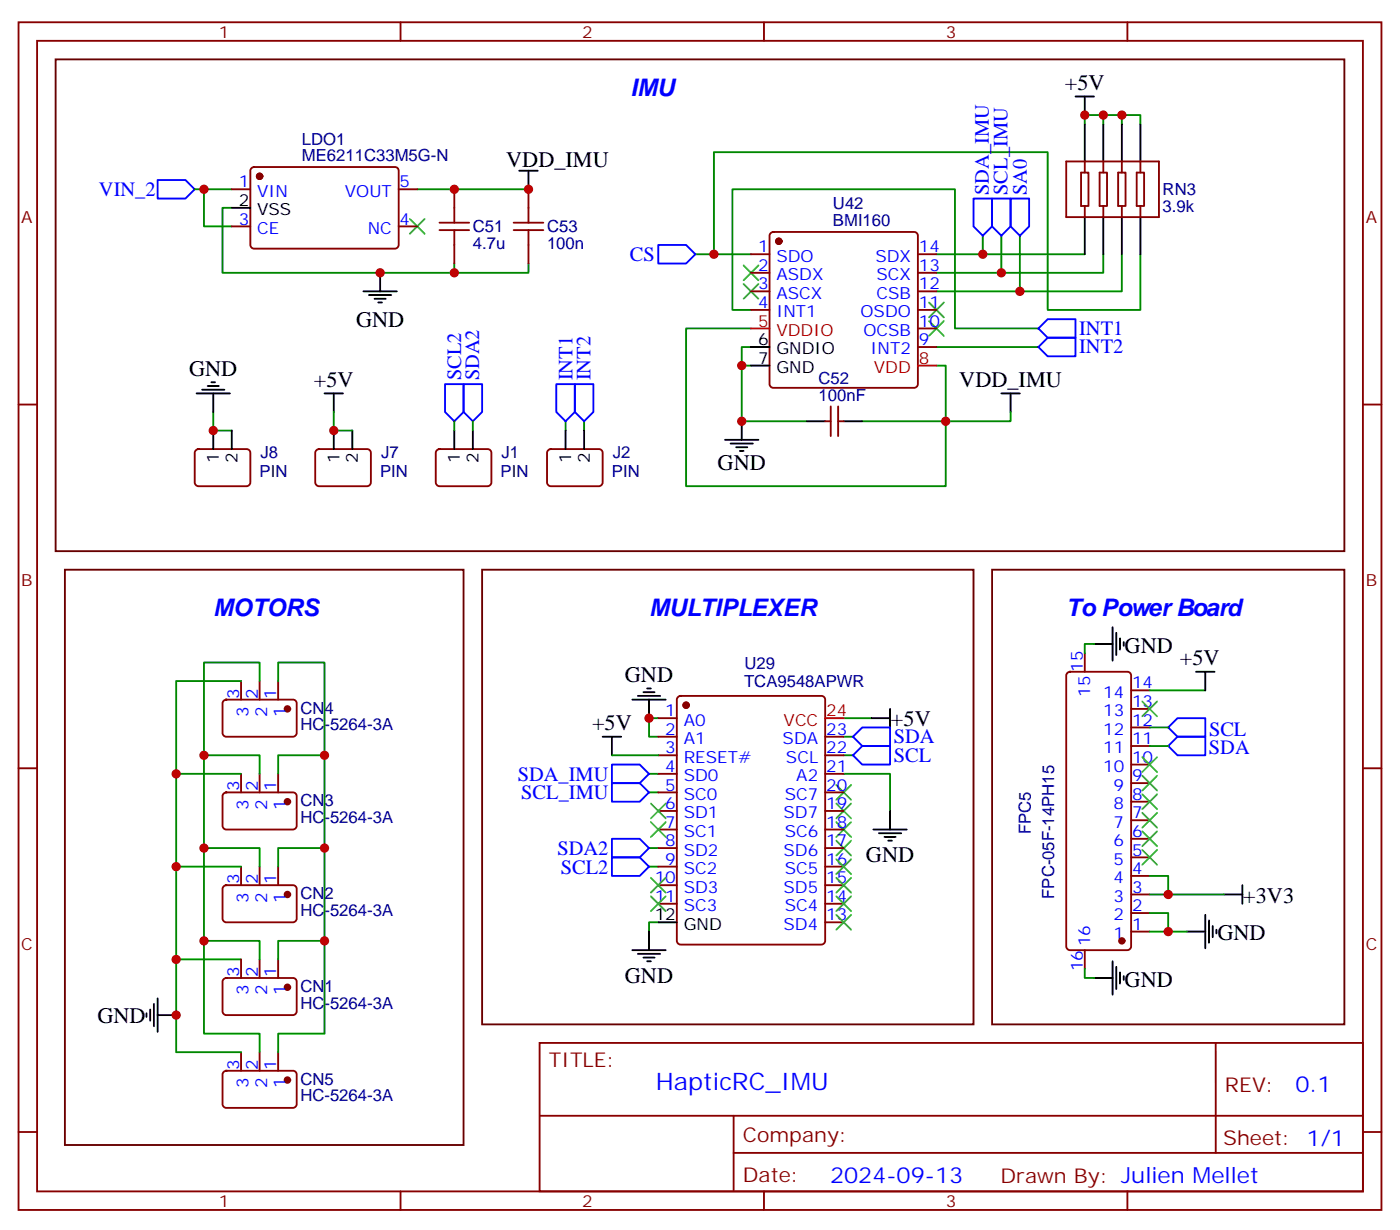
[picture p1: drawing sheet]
<svg xmlns="http://www.w3.org/2000/svg" width="266mm" height="234mm" viewBox="0 0 266 234" stroke-linecap="round" stroke-linejoin="round" font-family="sans-serif">
<g fill="none" stroke="#870000" stroke-width=".35">
<path d="M3.5 4.2h259.3v225.8h-259.3zM7.1 7.8h252.2v218.7h-252.2zM76.2 4.2v3.6M145.3 4.2v3.6M214.5 4.2v3.6M44.1 36h3.5M47.9 32l.4-.2h26.8a.71 .71 0 0 1 .7 .7v14.1a.76 .76 0 0 1-.7 .7h-26.8a.76 .76 0 0 1-.7-.7v-14.1zM75.8 36h3.6M86.4 36v6.3M100.5 36v6.3M202.8 30.7h17.7v10.6h-17.7zM205.7 32.8h1.4v6.4h-1.4z"/>
<path d="M206.4 30.7v2.1M206.4 39.2v2.1M209.2 32.8h1.4v6.4h-1.4zM209.9 30.7v2.1M209.9 39.2v2.1M212.7 32.8h1.4v6.4h-1.4zM213.4 30.7v2.1M213.4 39.2v2.1M216.3 32.8h1.4v6.4h-1.4zM217 30.7v2.1M217 39.2v2.1M44.1 43h3.5"/>
<path d="M75.8 43h3.6M83.6 42.3h5.7M83.6 43.7h5.7M86.4 43.7v6.4M97.7 42.3h5.7M97.7 43.7h5.7M100.5 43.7v6.4M142.9 48.3h3.5M142.9 51.9h3.5M142.9 55.4h3.5M142.9 58.9h3.5M146.6 44.3l.5-.2h26.8a.71 .71 0 0 1 .7 .7v28.2a.76 .76 0 0 1-.7 .7h-26.8a.76 .76 0 0 1-.7-.7v-28.2z"/>
<path d="M174.6 48.3h3.6M174.6 51.9h3.6M174.6 55.4h3.6M174.6 58.9h3.6M3.5 76.9h3.6M158 77.3v5.6M159.5 77.3v5.6M174.6 66h3.6M174.6 62.4h3.6M259.3 76.9h3.5M37.3 85.6l.4-.2h9.2a.71 .71 0 0 1 .7 .7v5.6a.76 .76 0 0 1-.7 .7h-9.2a.76 .76 0 0 1-.7-.7v-5.6zM60.2 85.6l.5-.2h9.1a.71 .71 0 0 1 .8 .7v5.6a.76 .76 0 0 1-.8 .7h-9.1a.76 .76 0 0 1-.7-.7v-5.6z"/>
<path d="M83.1 85.6l.5-.2h9.2a.71 .71 0 0 1 .7 .7v5.6a.76 .76 0 0 1-.7 .7h-9.2a.76 .76 0 0 1-.7-.7v-5.6zM104.3 85.6l.5-.2h9.1a.71 .71 0 0 1 .8 .7v5.6a.76 .76 0 0 1-.8 .7h-9.1a.76 .76 0 0 1-.7-.7v-5.6zM157 80.1h1M159.5 80.1h1M42.6 133.2l.4-.2h12.7a.71 .71 0 0 1 .7 .7v5.6a.76 .76 0 0 1-.7 .8h-12.7a.76 .76 0 0 1-.7-.8v-5.6zM45.9 129.5v3.5M49.4 129.5v3.5M52.9 129.5v3.5M125.2 136.5h3.6M129 132.5l.5-.2h26.8a.71 .71 0 0 1 .7 .7v45.9a.76 .76 0 0 1-.7 .7h-26.8a.76 .76 0 0 1-.7-.7v-45.9zM203.1 127.9l.5-.2h10.9a.71 .71 0 0 1 .7 .7v51.5a.76 .76 0 0 1-.7 .7h-10.9a.76 .76 0 0 1-.8-.7v-51.5zM206.4 124.2v3.5"/>
<path d="M215.2 131.2h3.5M215.2 134.8h3.5M215.2 138.3h3.5M3.5 146h3.6M42.6 150.8l.4-.2h12.7a.71 .71 0 0 1 .7 .7v5.7a.76 .76 0 0 1-.7 .7h-12.7a.76 .76 0 0 1-.7-.7v-5.7zM45.9 147.1v3.5M49.4 147.1v3.5M52.9 147.1v3.5M125.2 140.1h3.6M125.2 143.6h3.6M125.2 147.1h3.6M125.2 150.6h3.6"/>
<path d="M125.2 154.2h3.6M125.2 157.7h3.6M157 140.1h3.5M157 143.6h3.5M157 147.1h3.5M157 150.6h3.5M157 154.2h3.5M157 157.7h3.5M215.2 141.8h3.5M215.2 145.3h3.5M215.2 148.9h3.5M215.2 152.4h3.5"/>
<path d="M215.2 155.9h3.5M215.2 159.5h3.5M259.3 146h3.5M42.6 168.5l.4-.2h12.7a.71 .71 0 0 1 .7 .7v5.6a.76 .76 0 0 1-.7 .7h-12.7a.76 .76 0 0 1-.7-.7v-5.6zM45.9 164.7v3.6M49.4 164.7v3.6M52.9 164.7v3.6M125.2 161.2h3.6M125.2 164.7h3.6M125.2 168.3h3.6M125.2 171.8h3.6M157 161.2h3.5"/>
<path d="M157 164.7h3.5M157 168.3h3.5M157 171.8h3.5M157 175.3h3.5M215.2 163h3.5M215.2 166.5h3.5M215.2 170h3.5M215.2 173.6h3.5M215.2 177.1h3.5M42.6 186.1l.4-.2h12.7a.71 .71 0 0 1 .7 .7v5.7a.76 .76 0 0 1-.7 .7h-12.7a.76 .76 0 0 1-.7-.7v-5.7zM45.9 182.4v3.5M49.4 182.4v3.5"/>
<path d="M52.9 182.4v3.5M102.7 198.3h156.6v28.2h-156.6zM206.4 180.6v3.5M231.3 198.3v20.9M3.5 215.2h3.6M42.6 203.8l.4-.2h12.7a.71 .71 0 0 1 .7 .7v5.6a.76 .76 0 0 1-.7 .7h-12.7a.76 .76 0 0 1-.7-.7v-5.6zM45.9 200v3.6M49.4 200v3.6M52.9 200v3.6M102.7 212.1h156.5M139.6 219.2h119.6M139.6 212.1v14.1"/>
<path d="M259.3 215.2h3.5M76.2 226.5v3.5M145.3 226.5v3.5M214.5 226.5v3.5"/>
</g>
<g fill="#870000" stroke="#870000" stroke-width=".35">
<circle cx="54.7" cy="205.3" r=".53"/>
<circle cx="54.7" cy="187.7" r=".53"/>
<circle cx="54.7" cy="170" r=".53"/>
<circle cx="54.7" cy="152.4" r=".53"/>
<circle cx="54.7" cy="134.8" r=".53"/>
<circle cx="130.5" cy="134.1" r=".53"/>
<circle cx="213.4" cy="178.9" r=".53"/>
<circle cx="49.4" cy="33.5" r=".53"/>
<circle cx="148.2" cy="45.9" r=".53"/>
</g>
<g fill="none" stroke="#000" stroke-width=".35">
<path d="M204.6 18.3h3.5M206.4 18.3v3.6M44.1 39.5h3.5M98.8 32.5h3.5M100.5 32.5v3.5M206.4 23.6v7.1M209.9 23.6v7.1M213.4 23.6v7.1M217 23.6v7.1M69.1 55.4h6.4M70.2 56.1h4.2M71.3 56.8h2.1"/>
<path d="M72 57.5h.7M72.3 51.9v3.5M206.4 41.3v7M209.9 41.3v7M213.4 41.3v7M217 41.3v7M37.4 74.8h6.3M38.5 74.1h4.2M39.5 73.4h2.1M40.2 72.7h.7M40.6 74.8v3.5M61.7 74.8h3.6"/>
<path d="M63.5 74.8v3.5M142.9 66h3.5M142.9 69.5h3.5M190.5 74.8h3.5M192.3 74.8v3.5M40.6 81.8v3.6M44.1 81.8v3.6M63.5 81.8v3.6M67 81.8v3.6M86.4 81.8v3.6M90 81.8v3.6M107.6 81.8v3.6"/>
<path d="M111.1 81.8v3.6M137.9 83.6h6.4M139 84.3h4.2M140.1 85h2.1M140.8 85.7h.7M141.1 80.1v3.5M153.5 80.1h3.5M160.5 80.1h3.5M211.7 119.2v6.4M120.3 133h6.3M121.4 132.3h4.2M122.4 131.6h2.1"/>
<path d="M123.1 130.9h.7M123.5 133v3.5M165.8 136.5h3.5M169.3 134.8v3.5M208.1 122.4h3.6M212.4 120.3v4.2M213.1 121.4v2.1M213.8 122.1v.7M227.5 127.7h3.6M229.3 127.7v3.5M114.7 140.1h3.5M116.4 140.1v3.5"/>
<path d="M166.2 157.7h6.3M167.2 158.4h4.2M168.3 159.1h2.1M169 159.8h.7M169.3 154.2v3.5M123.5 177.1v3.5M125.2 175.3h3.6M225.8 177.1h3.5M229.3 173.9v6.4M230 175v4.2M230.7 176v2.2M231.4 176.7v.7"/>
<path d="M232.8 170h3.6M236.4 168.3v3.5M27.9 192.6v.7M28.6 191.9v2.1M29.3 190.9v4.2M30 193h3.5M30 189.8v6.3M120.3 180.6h6.3M121.4 181.3h4.2M122.4 182h2.1M123.1 182.7h.7M208.1 185.9h3.6"/>
<path d="M211.7 182.7v6.4M212.4 183.8v4.2M213.1 184.9v2.1M213.8 185.6v.7"/>
</g>
<g fill="none" stroke="#008700" stroke-width=".35">
<path d="M37 36h7.1M38.8 36v7h5.3M44.1 39.5h-1.8v12.4h44.1v-1.8M79.4 36h21.1M206.4 23.6v-1.7h3.5v1.7M209.9 21.9h3.5v1.7M213.4 21.9h3.6v1.7M100.5 50.1v1.8h-14.1M132.3 48.3h10.6M135.8 48.3v-19.4h63.5v30h17.7v-10.6M142.9 58.9h-3.6v-22.9h42.4v26.4h15.9M178.2 48.3h28.2"/>
<path d="M187 44.8v3.5M190.5 44.8v7.1M194 44.8v10.6M209.9 48.3v3.6h-31.7M213.4 48.3v7.1h-35.2M40.6 78.3v3.5h3.5M63.5 78.3v3.5h3.5M141.1 69.5v10.6h12.4M142.9 62.4h-12.4v30h49.4v-22.9h-1.7M142.9 66h-1.8v3.5h1.8M178.2 66h19.4M192.3 78.3v1.8h-28.3"/>
<path d="M86.4 80.1v1.7M90 80.1v1.7M107.6 80.1v1.7M111.1 80.1v1.7M45.9 129.5h-12.4v17.6M49.4 129.5v-3.6h-10.6v17.7M52.9 129.5v-3.6h8.8v17.7M125.2 136.5h-1.7v3.6h1.7M160.5 136.5h5.3M208.1 122.4h-1.7v1.8M218.7 138.3h3.5M218.7 131.2h10.6"/>
<path d="M45.9 147.1h-12.4v17.6M49.4 147.1v-3.5h-10.6v17.6M52.9 147.1v-3.5h8.8v17.6M116.4 143.6h8.8M123.5 150.6h1.7M123.5 147.1h1.7M160.5 147.1h8.8v7.1M160.5 143.6h1.8M160.5 140.1h1.8M218.7 141.8h3.5M45.9 164.7h-12.4v17.7M49.4 164.7v-3.5h-10.6v17.7"/>
<path d="M52.9 164.7v-3.5h8.8v17.7M123.5 164.7h1.7M123.5 161.2h1.7M125.2 175.3h-1.7v1.8M218.7 173.6h3.5v3.5M218.7 166.5h3.5v3.5M218.7 177.1h7.1M218.7 170h14.1M45.9 182.4h-12.4v17.6h12.4M49.4 182.4v-3.5h-10.6v17.6h10.6v3.5M52.9 182.4v-3.5h8.8v17.6h-8.8v3.5M206.4 184.1v1.8h1.7"/>
</g>
<path d="M10.6 11.3h245.2v93.5h-245.2zM12.3 108.3h75.9v109.4h-75.9zM91.7 108.3h93.5v86.4h-93.5zM188.7 108.3h67.1v86.4h-67.1z" fill="none" stroke="#600" stroke-width=".35"/>
<g fill="none" stroke="#3c3" stroke-width=".35">
<path d="M78 41.6l2.8 2.8M80.8 41.6l-2.8 2.8M141.5 54l2.8 2.8M141.5 50.4l2.8 2.9M144.3 54l-2.8 2.8M144.3 50.4l-2.8 2.9M176.7 57.5l2.9 2.8M179.6 57.5l-2.9 2.8M176.7 61l2.9 2.9M179.6 61l-2.9 2.9M217.3 133.3l2.8 2.9M220.1 133.3l-2.8 2.9"/>
<path d="M123.8 152.8l2.8 2.8M123.8 156.3l2.8 2.8M126.6 152.8l-2.8 2.8M126.6 156.3l-2.8 2.8M159.1 159.8l2.8 2.8M159.1 156.3l2.8 2.8M159.1 152.8l2.8 2.8M159.1 149.2l2.8 2.8M161.9 159.8l-2.8 2.8M161.9 156.3l-2.8 2.8M161.9 152.8l-2.8 2.8M161.9 149.2l-2.8 2.8"/>
<path d="M217.3 143.9l2.8 2.9M217.3 147.5l2.8 2.8M217.3 151l2.8 2.8M217.3 154.5l2.8 2.8M217.3 158l2.8 2.9M220.1 143.9l-2.8 2.9M220.1 147.5l-2.8 2.8M220.1 151l-2.8 2.8M220.1 154.5l-2.8 2.8M220.1 158l-2.8 2.9M123.8 166.9l2.8 2.8M123.8 170.4l2.8 2.8"/>
<path d="M126.6 166.9l-2.8 2.8M126.6 170.4l-2.8 2.8M159.1 163.3l2.8 2.9M159.1 166.9l2.8 2.8M159.1 170.4l2.8 2.8M159.1 173.9l2.8 2.8M161.9 163.3l-2.8 2.9M161.9 166.9l-2.8 2.8M161.9 170.4l-2.8 2.8M161.9 173.9l-2.8 2.8M217.3 161.6l2.8 2.8M220.1 161.6l-2.8 2.8"/>
</g>
<g fill="none" stroke="#00f" stroke-width=".35">
<path d="M30 34.2h5.3l1.7 1.8-1.7 1.7h-5.3zM185.2 37.7h3.5v5.3l-1.7 1.8-1.8-1.8zM188.7 37.7h3.6v5.3l-1.8 1.8-1.8-1.8zM192.3 37.7h3.5v5.3l-1.8 1.8-1.7-1.8zM125.2 46.6h5.3l1.8 1.7-1.8 1.8h-5.3zM84.7 73h3.5v5.3l-1.8 1.8-1.7-1.8zM88.2 73h3.5v5.3l-1.7 1.8-1.8-1.8zM105.8 73h3.6v5.3l-1.8 1.8-1.8-1.8zM109.4 73h3.5v5.3l-1.8 1.8-1.7-1.8zM197.6 62.4l1.7-1.7h5.3v3.5h-5.3zM197.6 66l1.7-1.8h5.3v3.5h-5.3zM224 136.5h5.3v3.6h-5.3l-1.8-1.8z"/>
<path d="M116.4 148.9h5.3l1.8 1.7-1.8 1.8h-5.3zM116.4 145.3h5.3l1.8 1.8-1.8 1.8h-5.3zM116.4 159.5h5.3l1.8 1.7-1.8 1.8h-5.3zM162.3 143.6l1.7-1.8h5.3v3.5h-5.3zM162.3 140.1l1.7-1.8h5.3v3.5h-5.3zM222.2 141.8l1.8-1.7h5.3v3.5h-5.3zM116.4 163h5.3l1.8 1.7-1.8 1.8h-5.3z"/>
</g>
<path d="M142.9 62.4h3.5M174.6 69.5h3.6M157 136.5h3.5" fill="none" stroke="#f00" stroke-width=".35"/>
<g fill="#c00">
<circle cx="38.8" cy="178.9" r=".88"/>
<circle cx="38.8" cy="161.2" r=".88"/>
<circle cx="38.8" cy="143.6" r=".88"/>
<circle cx="33.5" cy="193" r=".88"/>
<circle cx="33.5" cy="182.4" r=".88"/>
<circle cx="33.5" cy="164.7" r=".88"/>
<circle cx="33.5" cy="147.1" r=".88"/>
<circle cx="61.7" cy="178.9" r=".88"/>
<circle cx="61.7" cy="161.2" r=".88"/>
<circle cx="61.7" cy="143.6" r=".88"/>
<circle cx="123.5" cy="136.5" r=".88"/>
<circle cx="63.5" cy="81.8" r=".88"/>
<circle cx="40.6" cy="81.8" r=".88"/>
<circle cx="222.3" cy="177.1" r=".88"/>
<circle cx="222.3" cy="170" r=".88"/>
<circle cx="100.5" cy="36" r=".88"/>
<circle cx="86.4" cy="51.9" r=".88"/>
<circle cx="86.4" cy="36" r=".88"/>
<circle cx="72.3" cy="51.9" r=".88"/>
<circle cx="38.8" cy="36" r=".88"/>
<circle cx="179.9" cy="80.1" r=".88"/>
<circle cx="141.1" cy="80.1" r=".88"/>
<circle cx="141.1" cy="69.5" r=".88"/>
<circle cx="135.8" cy="48.3" r=".88"/>
<circle cx="194" cy="55.4" r=".88"/>
<circle cx="213.4" cy="21.9" r=".88"/>
<circle cx="209.9" cy="21.9" r=".88"/>
<circle cx="206.4" cy="21.9" r=".88"/>
<circle cx="187" cy="48.3" r=".88"/>
<circle cx="190.5" cy="51.9" r=".88"/>
</g>
<g font-size="4.6" fill="#00f">
<text x="119.9" y="18.3">IMU</text>
<text x="40.6" y="117.1">MOTORS</text>
<text x="123.5" y="117.1">MULTIPLEXER</text>
<text x="202.8" y="117.1">To Power Board</text>
<text x="124.7" y="207.3">HapticRC_IMU</text>
</g>
<g font-size="4.2">
<text x="202.6" y="17.2">+5V</text>
<text x="96.3" y="31.8">VDD_IMU</text>
<text x="67.7" y="62.1">GND</text>
<text x="36" y="71.5">GND</text>
<text x="59.7" y="73.6">+5V</text>
<text x="182.5" y="73.6">VDD_IMU</text>
<text x="136.5" y="89.3">GND</text>
<text x="214" y="124.1">GND</text>
<text x="118.9" y="129.6">GND</text>
<text x="224.5" y="126.5">+5V</text>
<text x="169.5" y="137.9">+5V</text>
<text x="112.6" y="138.8">+5V</text>
<text x="164.7" y="163.9">GND</text>
<text x="236.5" y="171.7">+3V3</text>
<text x="231.6" y="178.7">GND</text>
<text x="118.9" y="186.8">GND</text>
<text x="214" y="187.6">GND</text>
<text x="18.5" y="194.4">GND</text>
</g>
<g font-size="4.2" fill="#00f">
<text x="246.5" y="207.5">0.1</text>
<text x="157.9" y="224.9">2024-09-13</text>
</g>
<g font-size="3.9" fill="#00f">
<text x="18.8" y="37.3">VIN_2</text>
<text x="188.1" y="37" transform="rotate(-90 188.1 37)">SDA_IMU</text>
<text x="191.7" y="37" transform="rotate(-90 191.7 37)">SCL_IMU</text>
<text x="195.4" y="37" transform="rotate(-90 195.4 37)">SA0</text>
<text x="119.8" y="49.6">CS</text>
<text x="205.3" y="63.6">INT1</text>
<text x="205.3" y="67.1">INT2</text>
<text x="87.7" y="72.3" transform="rotate(-90 87.7 72.3)">SCL2</text>
<text x="91.1" y="72.3" transform="rotate(-90 91.1 72.3)">SDA2</text>
<text x="108.9" y="72.3" transform="rotate(-90 108.9 72.3)">INT1</text>
<text x="112.3" y="72.3" transform="rotate(-90 112.3 72.3)">INT2</text>
<text x="170" y="141.2">SDA</text>
<text x="230" y="143.4">SDA</text>
<text x="230" y="139.8">SCL</text>
<text x="98.5" y="148.4">SDA_IMU</text>
<text x="170" y="144.8">SCL</text>
<text x="99.2" y="151.9">SCL_IMU</text>
<text x="106" y="162.6">SDA2</text>
<text x="106.7" y="166.1">SCL2</text>
</g>
<g font-size="3.9" fill="#800">
<text x="104.4" y="202.8">TITLE:</text>
<text x="233.1" y="207.5">REV:</text>
<text x="141.3" y="217">Company:</text>
<text x="232.7" y="217.7">Sheet: 1/1</text>
<text x="141.3" y="224.7">Date:</text>
<text x="190.4" y="224.8">Draw</text>
<text x="200.5" y="224.8">n By: Julien Mellet</text>
</g>
<g font-size="3.2" fill="#800">
<text x="41.6" y="7.2">1</text>
<text x="110.8" y="7.2">2</text>
<text x="179.9" y="7.2">3</text>
<text x="4.1" y="42.3">A</text>
<text x="259.8" y="42.3">A</text>
<text x="4.1" y="111.5">B</text>
<text x="259.8" y="111.5">B</text>
<text x="4.1" y="180.6">C</text>
<text x="259.8" y="180.6">C</text>
<text x="41.6" y="229.5">1</text>
<text x="110.8" y="229.5">2</text>
<text x="179.9" y="229.5">3</text>
</g>
<g font-size="3.2" fill="#000080">
<text x="57.4" y="27.5">LDO1</text>
<text x="57.4" y="30.7">ME6211C33M5G-N</text>
<text x="158.5" y="39.7">U42</text>
<text x="221.2" y="40.3">3.9k</text>
<text x="221.2" y="37.1">RN3</text>
<text x="90" y="47.3">4.7u</text>
<text x="90" y="44.1">C51</text>
<text x="104.1" y="47.4">100n</text>
<text x="104.1" y="44.2">C53</text>
<text x="158.5" y="43">BMI160</text>
<text x="155.7" y="76.2">100nF</text>
<text x="155.7" y="73">C52</text>
<text x="49.6" y="87.1">J8</text>
<text x="72.5" y="87.1">J7</text>
<text x="95.4" y="87.1">J1</text>
<text x="116.6" y="87.1">J2</text>
<text x="49.4" y="90.7">PIN</text>
<text x="72.3" y="90.7">PIN</text>
<text x="95.2" y="90.7">PIN</text>
<text x="116.4" y="90.7">PIN</text>
<text x="141.6" y="130.6">TCA9548APWR</text>
<text x="141.6" y="127.2">U29</text>
<text x="57.1" y="135.6">CN4</text>
<text x="57.1" y="138.8">HC-5264-3A</text>
<text x="57.1" y="153.3">CN3</text>
<text x="57.1" y="156.5">HC-5264-3A</text>
<text x="196.1" y="158.6" transform="rotate(-90 196.1 158.6)">FPC5</text>
<text x="57.1" y="170.9">CN2</text>
<text x="200.6" y="170.9" transform="rotate(-90 200.6 170.9)">FPC-05F-14PH15</text>
<text x="57.1" y="174.1">HC-5264-3A</text>
<text x="57.1" y="191.7">HC-5264-3A</text>
<text x="57.1" y="188.6">CN1</text>
<text x="57.1" y="209.4">HC-5264-3A</text>
<text x="57.1" y="206.2">CN5</text>
</g>
<g font-size="3.2" fill="#00f">
<text x="45.4" y="35.6">1</text>
<text x="76" y="35.6">5</text>
<text x="48.9" y="37.4">VIN</text>
<text x="65.6" y="37.4">VOUT</text>
<text x="45.4" y="42.7">3</text>
<text x="48.9" y="44.4">CE</text>
<text x="70" y="44.4">NC</text>
<text x="76" y="42.7">4</text>
<text x="144.2" y="48">1</text>
<text x="174.8" y="48">14</text>
<text x="144.2" y="51.5">2</text>
<text x="147.7" y="49.7">SDO</text>
<text x="147.7" y="53.3">ASDX</text>
<text x="166.5" y="49.7">SDX</text>
<text x="166.8" y="53.3">SCX</text>
<text x="174.8" y="51.5">13</text>
<text x="144.2" y="55">3</text>
<text x="144.2" y="58.6">4</text>
<text x="147.7" y="56.8">ASCX</text>
<text x="166.8" y="56.8">CSB</text>
<text x="174.8" y="58.6">11</text>
<text x="174.8" y="55">12</text>
<text x="147.7" y="60.3">INT1</text>
<text x="163.7" y="60.3">OSDO</text>
<text x="164.3" y="63.9">OCSB</text>
<text x="174.8" y="65.6">9</text>
<text x="174.8" y="62.1">10</text>
<text x="165.6" y="67.4">INT2</text>
<text x="206" y="127.7" transform="rotate(-90 206 127.7)">15</text>
<text x="215.4" y="130.9">14</text>
<text x="45.5" y="132.8" transform="rotate(-90 45.5 132.8)">3</text>
<text x="47.3" y="136.3" transform="rotate(-90 47.3 136.3)">3</text>
<text x="49" y="132.8" transform="rotate(-90 49 132.8)">2</text>
<text x="50.8" y="136.3" transform="rotate(-90 50.8 136.3)">2</text>
<text x="52.6" y="132.8" transform="rotate(-90 52.6 132.8)">1</text>
<text x="54.3" y="136.3" transform="rotate(-90 54.3 136.3)">1</text>
<text x="126.6" y="136.2">1</text>
<text x="130.1" y="137.9">A0</text>
<text x="207.4" y="132.4" transform="rotate(-90 207.4 132.4)">15</text>
<text x="209.9" y="132.6">14</text>
<text x="209.9" y="136.2">13</text>
<text x="215.4" y="134.4">13</text>
<text x="215.4" y="137.9">12</text>
<text x="126.6" y="139.7">2</text>
<text x="126.6" y="143.2">3</text>
<text x="130.1" y="141.5">A1</text>
<text x="148.9" y="141.5">SDA</text>
<text x="157.2" y="143.2">22</text>
<text x="157.2" y="139.7">23</text>
<text x="209.9" y="139.7">12</text>
<text x="209.9" y="143.2">11</text>
<text x="215.4" y="141.5">11</text>
<text x="126.6" y="146.8">4</text>
<text x="130.1" y="145">RESET#</text>
<text x="130.1" y="148.5">SD0</text>
<text x="149.5" y="145">SCL</text>
<text x="151.5" y="148.5">A2</text>
<text x="157.2" y="146.8">21</text>
<text x="209.9" y="146.8">10</text>
<text x="215.4" y="145">10</text>
<text x="215.4" y="148.5">9</text>
<text x="45.5" y="150.5" transform="rotate(-90 45.5 150.5)">3</text>
<text x="47.3" y="154" transform="rotate(-90 47.3 154)">3</text>
<text x="49" y="150.5" transform="rotate(-90 49 150.5)">2</text>
<text x="50.8" y="154" transform="rotate(-90 50.8 154)">2</text>
<text x="52.6" y="150.5" transform="rotate(-90 52.6 150.5)">1</text>
<text x="54.3" y="154" transform="rotate(-90 54.3 154)">1</text>
<text x="126.6" y="150.3">5</text>
<text x="126.6" y="153.8">6</text>
<text x="130.1" y="152">SC0</text>
<text x="130.1" y="155.6">SD1</text>
<text x="149.1" y="155.6">SD7</text>
<text x="149.3" y="152">SC7</text>
<text x="157.2" y="153.8">19</text>
<text x="157.2" y="150.3">20</text>
<text x="211.9" y="150.3">9</text>
<text x="211.9" y="153.8">8</text>
<text x="215.4" y="152">8</text>
<text x="215.4" y="155.6">7</text>
<text x="126.6" y="157.3">7</text>
<text x="126.6" y="160.9">8</text>
<text x="130.1" y="159.1">SC1</text>
<text x="149.3" y="159.1">SC6</text>
<text x="157.2" y="160.9">17</text>
<text x="157.2" y="157.3">18</text>
<text x="211.9" y="157.3">7</text>
<text x="211.9" y="160.9">6</text>
<text x="215.4" y="159.1">6</text>
<text x="124.6" y="167.9">10</text>
<text x="126.6" y="164.4">9</text>
<text x="130.1" y="162.6">SD2</text>
<text x="130.1" y="166.2">SC2</text>
<text x="149.1" y="162.6">SD6</text>
<text x="149.3" y="166.2">SC5</text>
<text x="157.2" y="167.9">15</text>
<text x="157.2" y="164.4">16</text>
<text x="211.9" y="164.4">5</text>
<text x="211.9" y="167.9">4</text>
<text x="215.4" y="162.6">5</text>
<text x="215.4" y="166.2">4</text>
<text x="45.5" y="168.1" transform="rotate(-90 45.5 168.1)">3</text>
<text x="47.3" y="171.6" transform="rotate(-90 47.3 171.6)">3</text>
<text x="49" y="168.1" transform="rotate(-90 49 168.1)">2</text>
<text x="50.8" y="171.6" transform="rotate(-90 50.8 171.6)">2</text>
<text x="52.6" y="168.1" transform="rotate(-90 52.6 168.1)">1</text>
<text x="54.3" y="171.6" transform="rotate(-90 54.3 171.6)">1</text>
<text x="124.6" y="171.4">11</text>
<text x="130.1" y="169.7">SD3</text>
<text x="130.1" y="173.2">SC3</text>
<text x="149.1" y="169.7">SD5</text>
<text x="149.3" y="173.2">SC4</text>
<text x="157.2" y="171.4">14</text>
<text x="211.9" y="171.4">3</text>
<text x="215.4" y="169.7">3</text>
<text x="215.4" y="173.2">2</text>
<text x="149.1" y="176.7">SD4</text>
<text x="157.2" y="175">13</text>
<text x="207.4" y="179.9" transform="rotate(-90 207.4 179.9)">16</text>
<text x="211.9" y="175">2</text>
<text x="211.9" y="178.5">1</text>
<text x="215.4" y="176.7">1</text>
<text x="45.5" y="185.7" transform="rotate(-90 45.5 185.7)">3</text>
<text x="49" y="185.7" transform="rotate(-90 49 185.7)">2</text>
<text x="52.6" y="185.7" transform="rotate(-90 52.6 185.7)">1</text>
<text x="206" y="184.7" transform="rotate(-90 206 184.7)">16</text>
<text x="47.3" y="189.2" transform="rotate(-90 47.3 189.2)">3</text>
<text x="50.8" y="189.2" transform="rotate(-90 50.8 189.2)">2</text>
<text x="54.3" y="189.2" transform="rotate(-90 54.3 189.2)">1</text>
<text x="45.5" y="203.4" transform="rotate(-90 45.5 203.4)">3</text>
<text x="49" y="203.4" transform="rotate(-90 49 203.4)">2</text>
<text x="52.6" y="203.4" transform="rotate(-90 52.6 203.4)">1</text>
<text x="47.3" y="206.9" transform="rotate(-90 47.3 206.9)">3</text>
<text x="50.8" y="206.9" transform="rotate(-90 50.8 206.9)">2</text>
<text x="54.3" y="206.9" transform="rotate(-90 54.3 206.9)">1</text>
</g>
<g font-size="3.2">
<text x="45.4" y="39.2">2</text>
<text x="48.9" y="40.9">VSS</text>
<text x="144.2" y="65.6">6</text>
<text x="144.2" y="69.1">7</text>
<text x="147.7" y="67.4">GNDIO</text>
<text x="147.7" y="70.9">GND</text>
<text x="41.6" y="88.1" transform="rotate(-90 41.6 88.1)">1</text>
<text x="45.2" y="88.1" transform="rotate(-90 45.2 88.1)">2</text>
<text x="64.6" y="88.1" transform="rotate(-90 64.6 88.1)">1</text>
<text x="68.1" y="88.1" transform="rotate(-90 68.1 88.1)">2</text>
<text x="87.5" y="88.1" transform="rotate(-90 87.5 88.1)">1</text>
<text x="91" y="88.1" transform="rotate(-90 91 88.1)">2</text>
<text x="108.7" y="88.1" transform="rotate(-90 108.7 88.1)">1</text>
<text x="112.2" y="88.1" transform="rotate(-90 112.2 88.1)">2</text>
<text x="124.6" y="175">12</text>
<text x="130.1" y="176.7">GND</text>
</g>
<g font-size="3.2" fill="#f00">
<text x="144.2" y="62.1">5</text>
<text x="147.7" y="63.9">VDDIO</text>
<text x="166.3" y="70.9">VDD</text>
<text x="174.8" y="69.1">8</text>
<text x="149.1" y="137.9">VCC</text>
<text x="157.2" y="136.2">24</text>
</g>
</svg>
